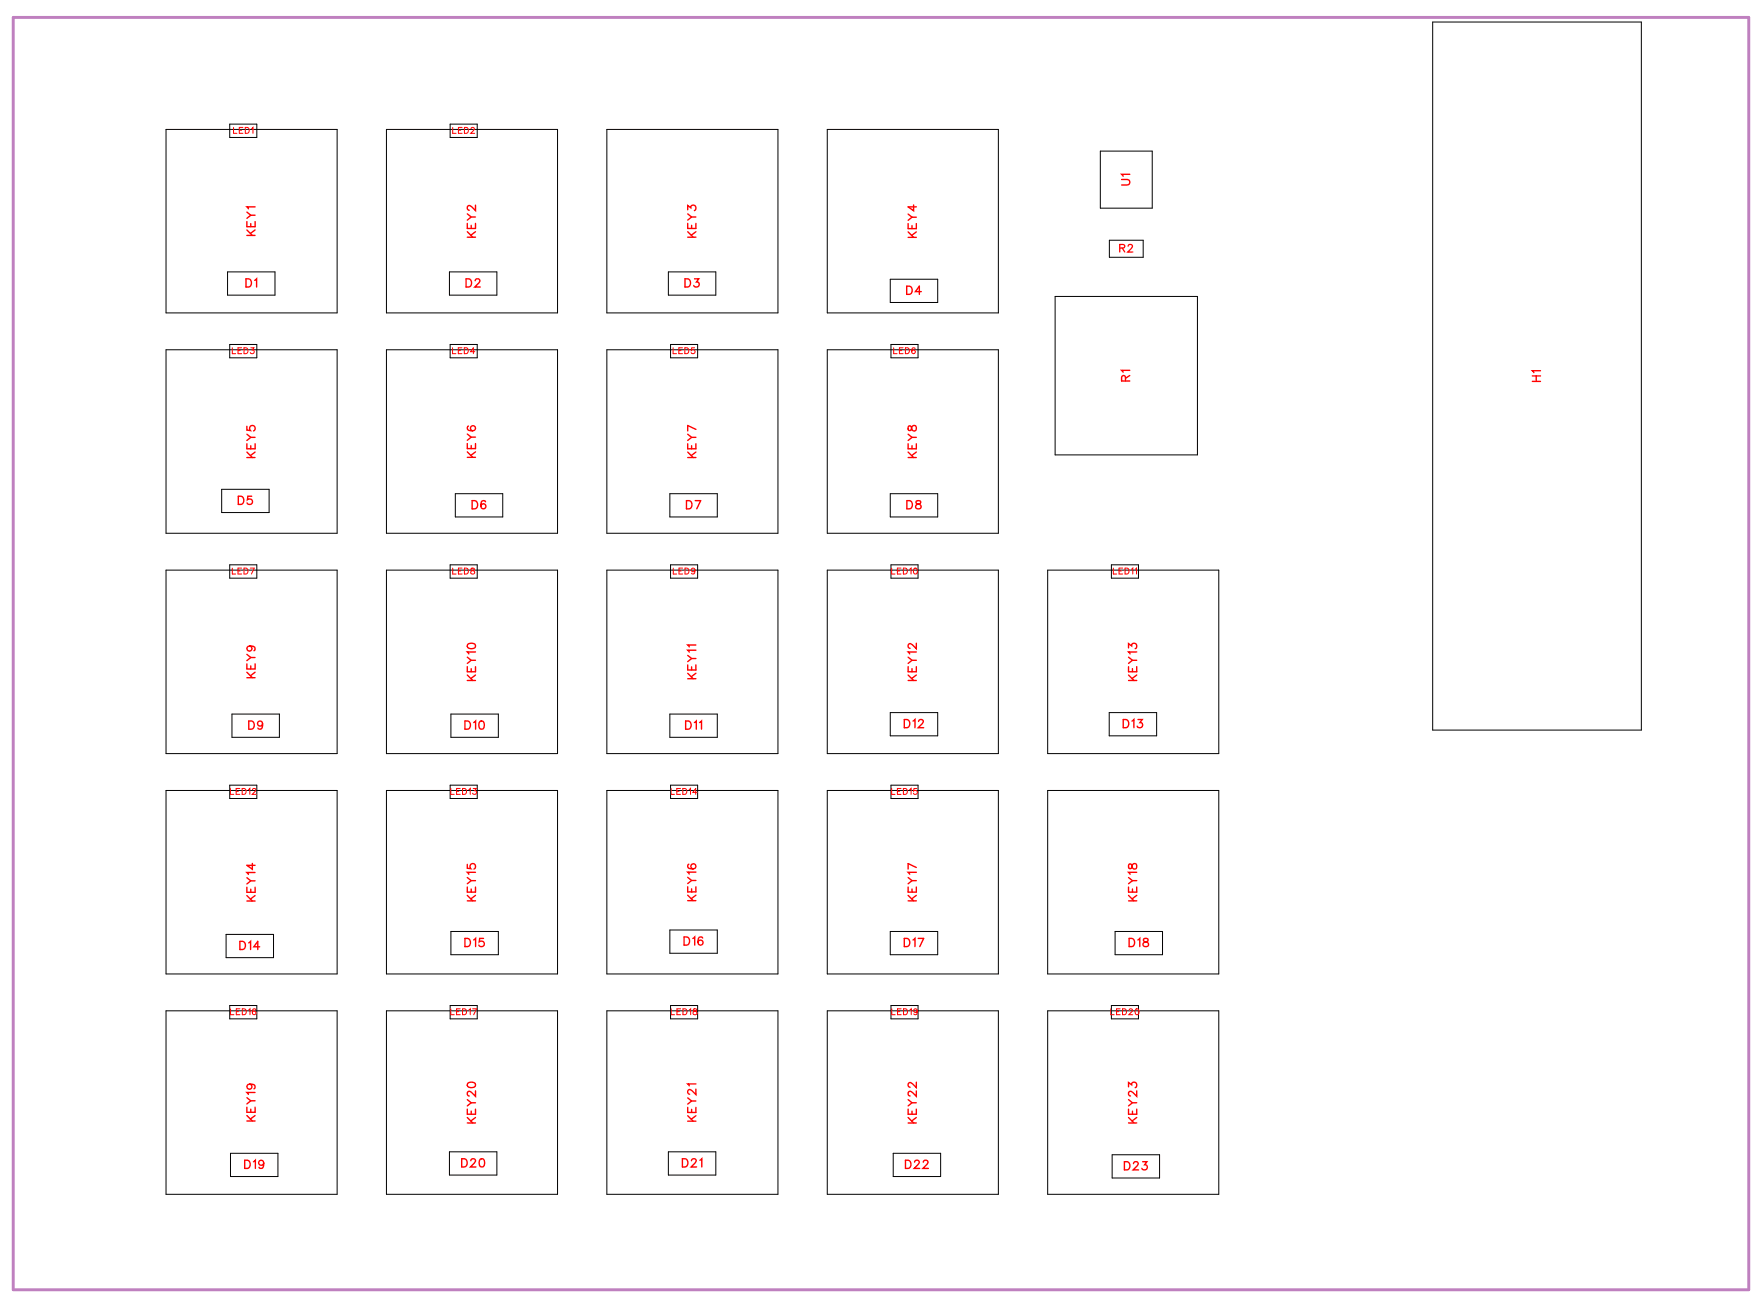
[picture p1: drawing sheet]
<svg xmlns="http://www.w3.org/2000/svg" width="152mm" height="113mm" viewBox="0 0 152 113" stroke-linecap="round" stroke-linejoin="round" font-family="sans-serif">
<path d="M1.1 1.5h150v110h-150z" fill="none" stroke="#bf80bf" stroke-width=".25"/>
<g fill="none" stroke="#000" stroke-width=".09">
<path d="M14.3 11.2h14.8v15.9h-14.8zM19.9 10.7h2.3v1.2h-2.3zM33.4 11.2h14.8v15.9h-14.8zM38.9 10.7h2.3v1.2h-2.3zM52.4 11.2h14.8v15.9h-14.8zM71.5 11.2h14.8v15.9h-14.8zM95.1 13.1h4.5v4.9h-4.5zM123.8 1.9h18.1v61.2h-18.1zM14.3 30.2h14.8v15.9h-14.8zM19.7 23.5h4.1v2h-4.1zM19.9 29.8h2.3v1.1h-2.3zM33.4 30.2h14.8v15.9h-14.8z"/>
<path d="M38.8 23.5h4.1v2h-4.1zM38.9 29.8h2.3v1.1h-2.3zM52.4 30.2h14.8v15.9h-14.8zM57.8 23.5h4.1v2h-4.1zM58 29.8h2.3v1.1h-2.3zM71.5 30.2h14.8v15.9h-14.8zM76.9 24.1h4.1v2.1h-4.1zM77 29.8h2.3v1.1h-2.3zM91.2 25.6h12.3v13.7h-12.3zM95.9 20.8h2.9v1.4h-2.9zM14.3 49.3h14.8v15.9h-14.8zM19.2 42.3h4.1v2h-4.1z"/>
<path d="M19.9 48.8h2.3v1.2h-2.3zM33.4 49.3h14.8v15.9h-14.8zM38.9 48.8h2.3v1.2h-2.3zM39.4 42.7h4.1v2h-4.1zM52.4 49.3h14.8v15.9h-14.8zM57.9 42.7h4.1v2h-4.1zM58 48.8h2.3v1.2h-2.3zM71.5 49.3h14.8v15.9h-14.8zM76.9 42.7h4.1v2h-4.1zM77 48.8h2.3v1.2h-2.3zM90.5 49.3h14.8v15.9h-14.8zM96.1 48.8h2.3v1.2h-2.3z"/>
<path d="M14.3 68.3h14.8v15.9h-14.8zM19.9 67.9h2.3v1.1h-2.3zM20 61.7h4.1v2h-4.1zM33.4 68.3h14.8v15.9h-14.8zM38.9 67.9h2.3v1.1h-2.3zM39 61.7h4.1v2h-4.1zM52.4 68.3h14.8v15.9h-14.8zM57.9 61.7h4.1v2h-4.1zM58 67.9h2.3v1.1h-2.3zM71.5 68.3h14.8v15.9h-14.8zM76.9 61.6h4.1v2h-4.1zM77 67.9h2.3v1.1h-2.3z"/>
<path d="M90.5 68.3h14.8v15.9h-14.8zM95.9 61.6h4.1v2h-4.1zM14.3 87.4h14.8v15.9h-14.8zM19.5 80.8h4.1v2h-4.1zM19.9 86.9h2.3v1.2h-2.3zM19.9 99.7h4.1v2h-4.1zM33.4 87.4h14.8v15.9h-14.8zM38.8 99.6h4.1v2h-4.1zM38.9 86.9h2.3v1.2h-2.3zM39 80.5h4.1v2h-4.1zM52.4 87.4h14.8v15.9h-14.8zM57.8 99.6h4.1v2h-4.1z"/>
<path d="M57.9 80.4h4.1v2h-4.1zM58 86.9h2.3v1.2h-2.3zM71.5 87.4h14.8v15.9h-14.8zM76.9 80.5h4.1v2h-4.1zM77 86.9h2.3v1.2h-2.3zM77.2 99.7h4.1v2h-4.1zM90.5 87.4h14.8v15.9h-14.8zM96.1 86.9h2.3v1.2h-2.3zM96.1 99.8h4.1v2h-4.1zM96.4 80.5h4.1v2h-4.1z"/>
</g>
<g fill="none" stroke="#f00" stroke-width=".12">
<path d="M21.3 19.9l.5 .5M21.3 19.2v.4h.7v-.4M21.3 18.3l.4 .3M21.7 19.3v.3M22 18.6h-.3l-.4 .3M22 17.9h-.7l.2 .2M22 19.9l-.4 .3M40.4 19.3v.5h.7v-.5M40.4 18.5l.3 .3M40.7 19.5v.3M41.1 18.8h-.4l-.3 .2M41.1 17.7v.5l-.3-.3-.3-.1-.1 .1v.1l.2 .2"/>
<path d="M59.4 18.1v-.3l.3 .2a.24 .24 0 0 1 .4-.2 .24 .24 0 0 1-.1 .4M59.4 19.3v.5h.7v-.5M59.4 18.5l.4 .3M59.8 19.5v.3M60.1 18.8h-.3l-.4 .2M78.5 19.3v.5h.7v-.5M78.5 18.5l.3 .3M78.8 19.5v.3M79 17.7v.5l-.5-.3h.7M79.2 18.8h-.4l-.3 .2M96.9 15.5h.5l.2 .2-.1 .3h-.6M97.6 15.1h-.7l.2 .1"/>
<path d="M21.3 24.1h.2a.38 .38 0 0 1 .2 .4 .38 .38 0 0 1-.2 .3h-.2zM21.3 36.9v.3h.3a.25 .25 0 0 1 0-.4 .25 .25 0 0 1 .4 .1 .25 .25 0 0 1-.1 .4M21.3 20.4h.7M21.3 38.4v.4h.7v-.4M21.3 39.6h.7M21.3 39.1l.5 .5M21.3 37.5l.4 .3M21.7 38.5v.3M22 24.2l.2-.1v.7M22 37.8h-.3l-.4 .3M22 39.1l-.4 .3M40.3 24.1h.2a.38 .38 0 0 1 .3 .4 .38 .38 0 0 1-.3 .3h-.2z"/>
<path d="M40.4 20.5h.7M40.4 20l.5 .5M40.4 38.3v.5h.7v-.5M40.4 39.5h.7M40.4 39.1l.5 .4M40.4 37.5l.3 .3M40.5 36.8l-.1 .1a.35 .35 0 0 0 .3 .4 .35 .35 0 0 0 .4-.3 .22 .22 0 0 0-.2-.2 .22 .22 0 0 0-.2 .2 .22 .22 0 0 0 .2 .2M40.7 38.5v.3M41.1 24.3l.1-.2h.1l.2 .1-.1 .3-.4 .3h.5M41.1 37.8h-.4l-.3 .3M41.1 20l-.4 .3M41.1 39.1l-.4 .3"/>
<path d="M59.2 24.1h.2a.38 .38 0 0 1 .3 .4 .38 .38 0 0 1-.3 .3h-.2zM59.4 20.5h.7M59.4 20l.5 .5M59.4 38.4v.4h.7v-.4M59.4 39.6h.7M59.4 39.1l.5 .5M59.4 37.5l.4 .3M59.8 38.5v.3M60 24.1h.4l-.2 .3a.24 .24 0 0 1 .2 .4 .24 .24 0 0 1-.4-.1M60.1 37.8h-.3l-.4 .3M60.1 20l-.4 .3M60.1 37.1l-.7-.3v.5"/>
<path d="M60.1 39.1l-.4 .3M78.4 24.7h.2a.38 .38 0 0 1 .2 .4 .38 .38 0 0 1-.2 .3h-.2zM78.5 20.5h.7M78.5 20l.5 .5M78.5 38.4v.4h.7v-.4M78.5 39.6h.7M78.5 39.1l.5 .5M78.5 37.5l.3 .3M78.5 36.9v.3h.2l.3-.4a.24 .24 0 0 1 .2 .2 .24 .24 0 0 1-.2 .3l-.2-.1-.1-.3zM78.8 38.5v.3M79.2 37.8h-.4l-.3 .3M79.2 20l-.4 .4"/>
<path d="M79.2 39.1l-.4 .3M79.6 25.2h-.5l.4-.5v.7M97.3 32.9l-.1-.4h-.1l-.2 .1v.3h.7M97.6 32h-.7l.2 .2M97.6 32.5l-.3 .2M132.4 33h.7M132.4 32.5h.7M132.8 32.5v.5M133.1 32.1h-.7l.2 .1M20.6 42.9h.2a.38 .38 0 0 1 .3 .4 .38 .38 0 0 1-.3 .3h-.2zM21.3 57.4v.4h.7v-.4M21.3 58.6h.7"/>
<path d="M21.3 58.1l.5 .5M21.3 56.6l.4 .2M21.6 55.9a.22 .22 0 0 1 .2 .3 .22 .22 0 0 1-.4 0 .22 .22 0 0 1 0-.3h.2a.34 .34 0 0 1 .4 .2l-.1 .2M21.7 57.6v.2M21.8 42.9h-.4v.3a.25 .25 0 0 1 .4 0 .25 .25 0 0 1-.1 .4 .25 .25 0 0 1-.3-.1M22 56.8h-.3l-.4 .3M22 58.1l-.4 .3M40.4 57.6v.5h.7v-.5M40.4 58.8h.7M40.4 58.4l.5 .4M40.4 56.8l.3 .3M40.4 55.7l.3-.1a.3 .3 0 0 1 .4 .3 .38 .38 0 0 1-.4 .2 .38 .38 0 0 1-.3-.3z"/>
<path d="M40.7 57.8v.3M40.8 43.3h.2a.38 .38 0 0 1 .3 .3 .38 .38 0 0 1-.3 .4h-.2zM41.1 57.1h-.4l-.3 .3M41.1 56.4h-.7l.1 .1M41.1 58.4l-.4 .3M42 43.4l-.1-.1a.35 .35 0 0 0-.4 .3 .35 .35 0 0 0 .3 .4 .22 .22 0 0 0 .2-.2 .22 .22 0 0 0-.2-.2 .22 .22 0 0 0-.2 .2M59.3 43.3h.3a.38 .38 0 0 1 .2 .3 .38 .38 0 0 1-.2 .4h-.3zM59.4 57.5v.4h.7v-.4M59.4 58.7h.7M59.4 58.2l.5 .5M59.4 56.7l.4 .2M59.8 57.7v.2"/>
<path d="M60.1 43.3h.5l-.4 .7M60.1 56.9h-.3l-.4 .3M60.1 56.2h-.7l.2 .2M60.1 55.8h-.7l.2 .1M60.1 58.2l-.4 .3M78.4 43.3h.2a.38 .38 0 0 1 .3 .3 .38 .38 0 0 1-.3 .4h-.2zM78.5 57.6v.5h.7v-.5M78.5 58.8h.7M78.5 58.4l.5 .4M78.5 56.8l.3 .3M78.8 57.8v.3M79.2 57.1h-.4l-.3 .3"/>
<path d="M79.2 56.4h-.7l.1 .1M79.2 55.6v.5l-.3-.4-.3-.1-.1 .2v.1l.2 .1M79.2 58.4l-.4 .3M79.2 43.3v.2l.3 .1 .1 .2a.24 .24 0 0 1-.2 .2 .24 .24 0 0 1-.3-.2l.5-.3-.1-.2zM97.5 56v-.4l.3 .2a.24 .24 0 0 1 .4-.1 .24 .24 0 0 1-.1 .4M97.5 58.8h.7M97.5 57.6v.5h.7v-.5M97.5 58.4l.5 .4M97.5 56.8l.4 .3M97.9 57.8v.3M98.2 57.1h-.3l-.4 .3M98.2 56.4h-.7l.2 .1"/>
<path d="M98.2 58.4l-.4 .3M21.3 76.7v.4h.7v-.4M21.3 77.9h.7M21.3 77.4l.5 .5M21.3 75.9l.4 .3M21.5 62.3h.2a.38 .38 0 0 1 .3 .4 .38 .38 0 0 1-.3 .3h-.2zM21.7 76.9v.2M21.8 74.6v.5l-.5-.3h.7M22 76.2h-.3l-.4 .2M22 75.4h-.7l.2 .2M22 77.4l-.4 .3M22.7 62.6a.22 .22 0 0 1-.3 .2 .22 .22 0 0 1-.1-.4 .22 .22 0 0 1 .4 0v.2a.34 .34 0 0 1-.3 .4l-.1-.1"/>
<path d="M40.2 62.3h.2a.38 .38 0 0 1 .3 .4 .38 .38 0 0 1-.3 .3h-.2zM40.4 74.7v.4h.3a.25 .25 0 0 1 0-.4 .25 .25 0 0 1 .4 .1 .25 .25 0 0 1-.1 .3M40.4 76.7v.4h.7v-.4M40.4 77.9h.7M40.4 77.4l.5 .5M40.4 75.9l.3 .2M40.7 76.9v.2M40.9 62.5l.2-.2v.7M41.1 76.1h-.4l-.3 .3M41.1 75.4h-.7l.1 .2M41.1 77.4l-.4 .3M41.5 62.4l.1-.1a.37 .37 0 0 1 .3 .4 .37 .37 0 0 1-.3 .3 .45 .45 0 0 1-.1-.6z"/>
<path d="M59.3 62.3h.2a.38 .38 0 0 1 .2 .4 .38 .38 0 0 1-.2 .3h-.2zM59.4 76.7v.4h.7v-.4M59.4 77.9h.7M59.4 77.4l.5 .5M59.4 75.8l.4 .3M59.5 74.7a.35 .35 0 0 0 .2 .5 .35 .35 0 0 0 .4-.3 .22 .22 0 0 0-.2-.2 .22 .22 0 0 0-.2 .2 .22 .22 0 0 0 .2 .2M59.8 76.8v.3M60 62.5l.2-.2v.7M60.1 76.1h-.3l-.4 .3M60.1 75.4h-.7l.2 .2M60.1 77.4l-.4 .3M60.5 62.5l.1-.2v.7"/>
<path d="M78.2 62.2h.2a.38 .38 0 0 1 .2 .4 .38 .38 0 0 1-.2 .3h-.2zM78.5 76.7v.4h.7v-.4M78.5 77.9h.7M78.5 77.4l.5 .5M78.5 75.9l.3 .2M78.8 76.9v.2M78.9 62.3l.2-.1v.7M79.2 76.1h-.4l-.3 .3M79.2 75.4h-.7l.1 .2M79.2 75l-.7-.3v.4M79.2 77.4l-.4 .3M79.4 62.4l.1-.2h.2l.1 .1-.1 .3-.3 .3h.4"/>
<path d="M97.1 62.2h.2a.38 .38 0 0 1 .3 .4 .38 .38 0 0 1-.3 .3h-.2zM97.5 76.7v.4h.7v-.4M97.5 77.9h.7M97.5 77.4l.5 .5M97.5 75.9l.4 .2M97.6 74.7v.4h.1l.3-.4a.24 .24 0 0 1 .3 .2 .24 .24 0 0 1-.3 .2l-.1-.1-.1-.3zM97.8 62.3l.2-.1v.7M97.9 76.9v.2M98.2 76.1h-.3l-.4 .3M98.2 75.4h-.7l.2 .2M98.2 77.4l-.4 .3M98.4 62.2h.3l-.2 .3a.24 .24 0 0 1 .2 .4 .24 .24 0 0 1-.4-.1"/>
<path d="M20.7 81.4h.3a.38 .38 0 0 1 .2 .3 .38 .38 0 0 1-.2 .4h-.3zM21.3 95.7v.5h.7v-.5M21.3 96.9h.7M21.3 96.4l.5 .5M21.3 94.9l.4 .3M21.5 81.5l.2-.1v.7M21.6 93.7a.22 .22 0 0 1 .2 .3 .22 .22 0 0 1-.4 .1 .22 .22 0 0 1 0-.3l.2-.1a.34 .34 0 0 1 .4 .3l-.1 .1M21.7 95.9v.3M22 95.2h-.3l-.4 .2M22 94.4h-.7l.2 .2M22 96.4l-.4 .3M22.4 81.9h-.5l.4-.5v.7"/>
<path d="M40.2 81.1h.2a.38 .38 0 0 1 .3 .4 .38 .38 0 0 1-.3 .3h-.2zM40.4 95.9v.4h.7v-.4M40.4 97.1h.7M40.4 96.6l.5 .5M40.4 95.1l.3 .2M40.4 93.7l.3-.1a.3 .3 0 0 1 .4 .2 .38 .38 0 0 1-.4 .2 .38 .38 0 0 1-.3-.2zM40.7 96.1v.2M40.9 81.3l.2-.2v.7M41.1 95.3h-.4l-.3 .3M41.1 94.3v.5l-.3-.4-.3-.1-.1 .2v.1l.2 .2M41.1 96.6l-.4 .3M41.8 81.1h-.3l-.1 .3a.25 .25 0 0 1 .4 0 .25 .25 0 0 1 0 .4 .25 .25 0 0 1-.4-.1"/>
<path d="M59.1 81h.3a.38 .38 0 0 1 .2 .4 .38 .38 0 0 1-.2 .3h-.3zM59.4 95.7v.5h.7v-.5M59.4 96.9h.7M59.4 96.5l.5 .4M59.4 94.9l.4 .3M59.8 95.9v.3M59.9 81.1l.1-.1v.7M60.1 95.2h-.3l-.4 .3M60.1 94.2v.4l-.3-.3-.2-.1-.2 .1v.2l.2 .1M60.1 93.7h-.7l.2 .2M60.1 96.5l-.4 .3M60.7 81.1v-.1a.35 .35 0 0 0-.4 .3 .35 .35 0 0 0 .2 .4 .22 .22 0 0 0 .3-.2 .22 .22 0 0 0-.2-.2 .22 .22 0 0 0-.3 .2"/>
<path d="M78.2 81.1h.2a.38 .38 0 0 1 .2 .4 .38 .38 0 0 1-.2 .3h-.2zM78.5 95.9v.4h.7v-.4M78.5 97.1h.7M78.5 96.6l.5 .5M78.5 95.1l.3 .2M78.8 96.1v.2M78.9 81.3l.2-.2v.7M79.2 95.3h-.4l-.3 .3M79.2 94.3v.5l-.3-.4-.3-.1-.1 .2v.1l.2 .2M79.2 93.6v.4l-.3-.3-.3-.1-.1 .1v.2l.2 .1M79.2 96.6l-.4 .3M79.4 81.1h.4l-.3 .7"/>
<path d="M97.5 94v-.4l.3 .2a.24 .24 0 0 1 .4-.2 .24 .24 0 0 1-.1 .4M97.5 95.9v.4h.7v-.4M97.5 97.1h.7M97.5 96.6l.5 .5M97.5 95.1l.4 .2M97.6 81.1h.2a.38 .38 0 0 1 .3 .4 .38 .38 0 0 1-.3 .3h-.2zM97.9 96.1v.2M98.2 95.3h-.3l-.4 .3M98.2 94.3v.5l-.3-.4-.2-.1-.2 .2v.1l.2 .2M98.2 96.6l-.4 .3M98.3 81.3l.2-.2v.7M98.9 81.2v.2l.3 .1 .1 .1a.24 .24 0 0 1-.3 .2 .24 .24 0 0 1-.2-.2l.4-.3v-.1z"/>
<path d="M21.1 100.3h.3a.38 .38 0 0 1 .2 .4 .38 .38 0 0 1-.2 .3h-.3zM21.9 100.4l.2-.1v.7M22.8 100.5a.22 .22 0 0 1-.3 .2 .22 .22 0 0 1-.1-.3 .22 .22 0 0 1 .4 0v.1a.34 .34 0 0 1-.3 .5l-.1-.1M39.9 100.2h.2a.38 .38 0 0 1 .3 .3 .38 .38 0 0 1-.3 .4h-.2zM40.7 100.3l.1-.1h.2l.1 .1-.1 .2-.3 .4h.4M41.5 100.2h.1a.37 .37 0 0 1 .3 .3 .37 .37 0 0 1-.3 .4 .45 .45 0 0 1-.1-.7zM59 100.2h.2a.38 .38 0 0 1 .3 .3 .38 .38 0 0 1-.3 .4h-.2zM59.8 100.3l.1-.1h.1l.2 .1-.1 .2-.4 .4h.5M60.5 100.3l.2-.1v.7M78.3 100.3h.2a.38 .38 0 0 1 .2 .4 .38 .38 0 0 1-.2 .3h-.2zM79 100.5l.2-.2h.1l.2 .1-.2 .3-.3 .3h.5M79.8 100.5l.1-.2h.2l.1 .1-.1 .3-.3 .3h.4"/>
<path d="M97.2 100.4h.2a.38 .38 0 0 1 .3 .4 .38 .38 0 0 1-.3 .3h-.2zM98 100.6l.1-.2h.1l.2 .2-.1 .2-.4 .3h.5M98.8 100.4h.3l-.2 .3a.24 .24 0 0 1 .2 .4 .24 .24 0 0 1-.4-.1"/>
</g>
<g fill="none" stroke="#f00" stroke-width=".09">
<path d="M20.2 11v.5h.3M20.7 11.3h.2M21 11h-.3v.5h.3M21.2 11h.2a.27 .27 0 0 1 .1 .3 .27 .27 0 0 1-.1 .2h-.2zM21.7 11.1l.2-.1v.5M39.1 11v.5h.3M39.6 11.3h.2M39.9 11h-.3v.5h.3M40.1 11h.2a.27 .27 0 0 1 .2 .3 .27 .27 0 0 1-.2 .2h-.2zM40.7 11.1l.1-.1 .2 .1-.3 .4h.3M20.1 30.1v.5h.3M20.6 30.3h.2"/>
<path d="M20.9 30.1h-.3v.5h.3M21.1 30.1h.2a.27 .27 0 0 1 .1 .2 .27 .27 0 0 1-.1 .3h-.2zM21.7 30.1h.2l-.1 .2a.17 .17 0 0 1 .1 .2 .17 .17 0 0 1-.3 0M39.1 30.1v.5h.3M39.6 30.3h.2M39.9 30.1h-.3v.5h.3M40.1 30.1h.2a.27 .27 0 0 1 .2 .2 .27 .27 0 0 1-.2 .3h-.2zM41 30.4h-.3l.2-.3v.5M58.2 30.1v.5h.3M58.7 30.3h.2M59 30.1h-.3v.5h.3M59.2 30.1h.2a.27 .27 0 0 1 .1 .2 .27 .27 0 0 1-.1 .3h-.2z"/>
<path d="M60 30.1h-.2v.2a.18 .18 0 0 1 .2 0 .18 .18 0 0 1 0 .3 .18 .18 0 0 1-.3-.1M77.2 30.1v.5h.3M77.7 30.3h.2M78 30.1h-.3v.5h.3M78.3 30.1h.1a.27 .27 0 0 1 .2 .2 .27 .27 0 0 1-.2 .3h-.1zM79.1 30.1a.22 .22 0 0 0-.3 .2 .22 .22 0 0 0 .3 .2 .16 .16 0 0 0-.1-.2 .16 .16 0 0 0-.2 .1M20.1 49.1v.5h.3M20.6 49.4h.2M20.9 49.1h-.3v.5h.3M21.1 49.1h.2a.27 .27 0 0 1 .1 .3 .27 .27 0 0 1-.1 .2h-.2zM21.6 49.1h.4l-.3 .5M39.1 49.1v.5h.3"/>
<path d="M39.6 49.4h.2M39.9 49.1h-.3v.5h.3M40.1 49.1h.2a.27 .27 0 0 1 .2 .3 .27 .27 0 0 1-.2 .2h-.2zM40.7 49.1v.2l.3 .2a.17 .17 0 0 1-.1 .1 .17 .17 0 0 1-.2-.1l.3-.3v-.1zM58.2 49.1v.5h.3M58.7 49.4h.2M59 49.1h-.3v.5h.3M59.2 49.1h.2a.27 .27 0 0 1 .2 .3 .27 .27 0 0 1-.2 .2h-.2zM60.1 49.3a.16 .16 0 0 1-.3 .1 .16 .16 0 0 1 0-.2 .16 .16 0 0 1 .2 0v.4h-.2M77.1 49.1v.5h.3M77.6 49.4h.2M77.9 49.1h-.3v.5h.3"/>
<path d="M78.1 49.1h.1a.27 .27 0 0 1 .2 .3 .27 .27 0 0 1-.2 .2h-.1zM78.6 49.2l.1-.1v.5M79 49.1a.23 .23 0 0 1 .3 .3 .23 .23 0 0 1-.3 .2l-.1-.2zM96.2 49.1v.5h.3M96.7 49.4h.2M97 49.1h-.3v.5h.3M97.2 49.1h.2a.27 .27 0 0 1 .2 .3 .27 .27 0 0 1-.2 .2h-.2zM97.8 49.2l.1-.1v.5M98.1 49.2l.1-.1v.5M19.9 68.2v.5h.3M20.4 68.4h.2M20.7 68.2h-.3v.5h.3"/>
<path d="M20.9 68.2h.2a.27 .27 0 0 1 .2 .2 .27 .27 0 0 1-.2 .3h-.2zM21.5 68.3l.1-.1v.5M21.8 68.3l.1-.1 .2 .1-.3 .4h.3M39 68.2v.5h.3M39.5 68.4h.2M39.8 68.2h-.3v.5h.3M40 68.2h.1a.27 .27 0 0 1 .2 .2 .27 .27 0 0 1-.2 .3h-.1zM40.5 68.3l.1-.1v.5M40.9 68.2h.3l-.2 .2a.17 .17 0 0 1 .1 .2 .17 .17 0 0 1-.3 0M58 68.2v.5h.3M58.5 68.4h.2M58.8 68.2h-.3v.5h.3"/>
<path d="M59 68.2h.2a.27 .27 0 0 1 .2 .2 .27 .27 0 0 1-.2 .3h-.2zM59.6 68.3l.1-.1v.5M60.2 68.5h-.3l.2-.3v.5M77.1 68.2v.5h.3M77.6 68.4h.2M77.9 68.2h-.3v.5h.3M78.1 68.2h.1a.27 .27 0 0 1 .2 .2 .27 .27 0 0 1-.2 .3h-.1zM78.6 68.3l.1-.1v.5M79.2 68.2h-.2v.2a.18 .18 0 0 1 .2 0 .18 .18 0 0 1 0 .3 .18 .18 0 0 1-.3-.1M19.9 87.2v.5h.3M20.4 87.5h.2M20.7 87.2h-.3v.5h.3"/>
<path d="M20.9 87.2h.2a.27 .27 0 0 1 .2 .3 .27 .27 0 0 1-.2 .2h-.2zM21.5 87.3l.1-.1v.5M22.1 87.3v-.1a.22 .22 0 0 0-.3 .3 .22 .22 0 0 0 .3 .2 .16 .16 0 0 0-.1-.3 .16 .16 0 0 0-.2 .2M39 87.2v.5h.3M39.5 87.5h.2M39.8 87.2h-.3v.5h.3M40 87.2h.1a.27 .27 0 0 1 .2 .3 .27 .27 0 0 1-.2 .2h-.1zM40.5 87.3l.1-.1v.5M40.8 87.2h.4l-.3 .5M58 87.2v.5h.3M58.5 87.5h.2M58.8 87.2h-.3v.5h.3"/>
<path d="M59 87.2h.2a.27 .27 0 0 1 .2 .3 .27 .27 0 0 1-.2 .2h-.2zM59.6 87.3l.1-.1v.5M59.9 87.2v.2l.3 .2a.17 .17 0 0 1-.1 .1 .17 .17 0 0 1-.2-.1l.3-.3v-.1zM77.1 87.2v.5h.3M77.6 87.5h.2M77.9 87.2h-.3v.5h.3M78.1 87.2h.2a.27 .27 0 0 1 .1 .3 .27 .27 0 0 1-.1 .2h-.2zM78.6 87.3l.2-.1v.5M79.3 87.4a.16 .16 0 0 1-.2 .1 .16 .16 0 0 1-.1-.2 .16 .16 0 0 1 .3 0l-.1 .4h-.2M96 87.2v.5h.3M96.5 87.5h.2M96.8 87.2h-.3v.5h.3"/>
<path d="M97 87.2h.2a.27 .27 0 0 1 .2 .3 .27 .27 0 0 1-.2 .2h-.2zM97.6 87.3l.1-.1 .2 .1-.3 .4h.3M98.2 87.2a.23 .23 0 0 1 .2 .3 .23 .23 0 0 1-.2 .2l-.1-.2z"/>
</g>
<path d="M96.8 21.4h.4v-.2l-.4-.1v.7M97 21.4l.2 .4M97.5 21.3l.1-.2 .3 .2-.4 .5h.4" fill="none" stroke="#f00" stroke-width=".11"/>
<g font-size="1.2" fill="#fff">
<text x="97.9" y="16.1" transform="rotate(-90 97.9 16.1)">U1</text>
<text x="22.3" y="20.4" transform="rotate(-90 22.3 20.4)">KEY1</text>
<text x="41.4" y="20.6" transform="rotate(-90 41.4 20.6)">KEY2</text>
<text x="60.4" y="20.6" transform="rotate(-90 60.4 20.6)">KEY3</text>
<text x="79.5" y="20.6" transform="rotate(-90 79.5 20.6)">KEY4</text>
<text x="21.2" y="25.1">D1</text>
<text x="40.2" y="25.1">D2</text>
<text x="59.1" y="25.1">D3</text>
<text x="78.3" y="25.7">D4</text>
<text x="97.9" y="33" transform="rotate(-90 97.9 33)">R1</text>
<text x="133.4" y="33" transform="rotate(-90 133.4 33)">H1</text>
<text x="22.3" y="39.6" transform="rotate(-90 22.3 39.6)">KEY5</text>
<text x="41.4" y="39.6" transform="rotate(-90 41.4 39.6)">KEY6</text>
<text x="60.4" y="39.6" transform="rotate(-90 60.4 39.6)">KEY7</text>
<text x="79.5" y="39.6" transform="rotate(-90 79.5 39.6)">KEY8</text>
<text x="20.5" y="43.9">D5</text>
<text x="40.7" y="44.3">D6</text>
<text x="59.3" y="44.3">D7</text>
<text x="78.3" y="44.3">D8</text>
<text x="22.3" y="58.6" transform="rotate(-90 22.3 58.6)">KEY9</text>
<text x="41.4" y="58.9" transform="rotate(-90 41.4 58.9)">KEY10</text>
<text x="60.4" y="58.7" transform="rotate(-90 60.4 58.7)">KEY11</text>
<text x="79.5" y="58.9" transform="rotate(-90 79.5 58.9)">KEY12</text>
<text x="98.5" y="58.9" transform="rotate(-90 98.5 58.9)">KEY13</text>
<text x="21.4" y="63.3">D9</text>
<text x="40.1" y="63.3">D10</text>
<text x="59.2" y="63.3">D11</text>
<text x="78.1" y="63.2">D12</text>
<text x="97" y="63.2">D13</text>
<text x="22.3" y="78" transform="rotate(-90 22.3 78)">KEY14</text>
<text x="41.4" y="77.9" transform="rotate(-90 41.4 77.9)">KEY15</text>
<text x="60.4" y="77.9" transform="rotate(-90 60.4 77.9)">KEY16</text>
<text x="79.5" y="77.9" transform="rotate(-90 79.5 77.9)">KEY17</text>
<text x="98.5" y="77.9" transform="rotate(-90 98.5 77.9)">KEY18</text>
<text x="20.7" y="82.4">D14</text>
<text x="40.1" y="82.1">D15</text>
<text x="59.1" y="82">D16</text>
<text x="78.1" y="82.1">D17</text>
<text x="97.5" y="82.1">D18</text>
<text x="21.1" y="101.3">D19</text>
<text x="22.3" y="97" transform="rotate(-90 22.3 97)">KEY19</text>
<text x="39.8" y="101.2">D20</text>
<text x="41.4" y="97.1" transform="rotate(-90 41.4 97.1)">KEY20</text>
<text x="58.9" y="101.2">D21</text>
<text x="60.4" y="97" transform="rotate(-90 60.4 97)">KEY21</text>
<text x="78.2" y="101.3">D22</text>
<text x="79.5" y="97.1" transform="rotate(-90 79.5 97.1)">KEY22</text>
<text x="97.1" y="101.4">D23</text>
<text x="98.5" y="97.1" transform="rotate(-90 98.5 97.1)">KEY23</text>
</g>
<text font-size="1.1" fill="#fff" x="96.7" y="22.1">R2</text>
<g font-size=".9" fill="#fff">
<text x="20.1" y="11.7">LED1</text>
<text x="39.1" y="11.7">LED2</text>
<text x="20" y="30.8">LED3</text>
<text x="39.1" y="30.8">LED4</text>
<text x="58.1" y="30.8">LED5</text>
<text x="77.2" y="30.8">LED6</text>
<text x="20" y="49.8">LED7</text>
<text x="39.1" y="49.8">LED8</text>
<text x="58.1" y="49.8">LED9</text>
<text x="77" y="49.8">LED10</text>
<text x="96.2" y="49.8">LED11</text>
<text x="19.9" y="68.9">LED12</text>
<text x="38.9" y="68.9">LED13</text>
<text x="58" y="68.9">LED14</text>
<text x="77" y="68.9">LED15</text>
<text x="19.9" y="87.9">LED16</text>
<text x="38.9" y="87.9">LED17</text>
<text x="58" y="87.9">LED18</text>
<text x="77" y="87.9">LED19</text>
<text x="96" y="87.9">LED20</text>
</g>
</svg>
